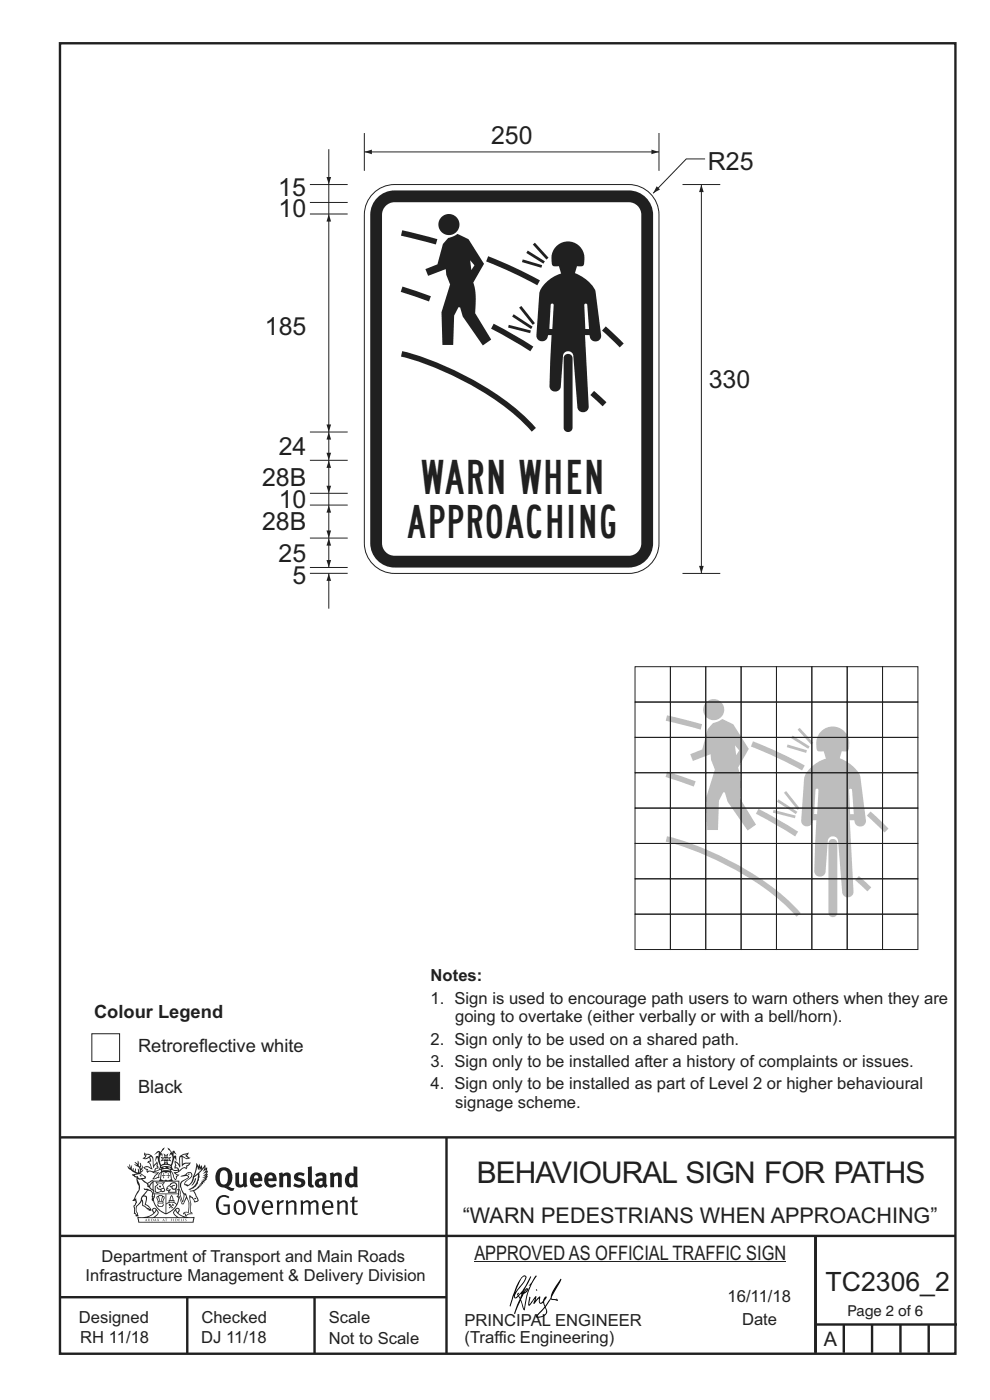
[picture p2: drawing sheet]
<svg xmlns="http://www.w3.org/2000/svg" width="210mm" height="297mm" viewBox="0 0 210 297" stroke-linecap="round" stroke-linejoin="round" font-family="sans-serif">
<g fill="none" stroke="#231f20" stroke-width=".51">
<path d="M12.7 9.2h190v278h-190zM12.7 241.3h190M94.7 241.4v45.8M12.7 275.2h82M12.7 262.2h190.1M39.7 275.2v12M66.7 275.2v12M173 262.1v24.9M173 281h30M179 281v6M185 281v6M191 281v6"/>
<path d="M197 281v6"/>
</g>
<path d="M100.6 267.7h66.2" fill="none" stroke="#231f20" stroke-width=".21"/>
<g fill="#231f20">
<path d="M47 248.4a2.55 2.55 0 0 0 0 2.7l.3 .2a.81 .81 0 0 0 1-1v-.5a1.04 1.04 0 0 0-1.1-1.5zM46.3 248.1a1.82 1.82 0 0 1 2.1-.2 1.82 1.82 0 0 1 .9 1.8 2.29 2.29 0 0 1-.8 2l.7 .3h.5l-.2 .6a2.87 2.87 0 0 1-2-.7 2.12 2.12 0 0 1-1.7-3.1z" fill-rule="evenodd"/>
<path d="M49.9 248.9l.8-.2v2a.46 .46 0 0 0 .3 .6 .46 .46 0 0 0 .6-.3v-2.1l.7-.2v2.4l.2 .5-.5 .3-.3-.3a1.02 1.02 0 0 1-1.2 .3 1.02 1.02 0 0 1-.6-1.1z" fill-rule="evenodd"/>
<path d="M54 249.5l-.1 .5h.9a.49 .49 0 0 0-.2-.6 .49 .49 0 0 0-.6 .1zM53.4 249.1a1.34 1.34 0 0 1 1.6-.2 1.34 1.34 0 0 1 .6 1.5v.2h-1.7a.77 .77 0 0 0 .5 .8 .77 .77 0 0 0 .9-.4l.3 .5a1.59 1.59 0 0 1-2 .2 1.59 1.59 0 0 1-.5-2.1z" fill-rule="evenodd"/>
<path d="M57 249.5l-.1 .5h1a.49 .49 0 0 0-.2-.6 .49 .49 0 0 0-.7 .1zM56.4 249.1a1.34 1.34 0 0 1 1.6-.2 1.34 1.34 0 0 1 .7 1.5v.2h-1.8a.77 .77 0 0 0 .5 .8 .77 .77 0 0 0 .9-.4l.4 .5a1.59 1.59 0 0 1-2.1 .2 1.59 1.59 0 0 1-.5-2.1z" fill-rule="evenodd"/>
<path d="M59.2 248.9l.7-.2 .1 .4a.95 .95 0 0 1 1-.3 .95 .95 0 0 1 .7 .8v2.3h-.8v-2.3a.46 .46 0 0 0-.8 .1v2.2h-.8z" fill-rule="evenodd"/>
<path d="M62.6 249.1a1.75 1.75 0 0 1 2-.1l-.2 .5-.6-.2a.43 .43 0 0 0-.6 .3l.4 .3a1.04 1.04 0 0 1 1.2 1.1 1.04 1.04 0 0 1-1.4 1l-1.2-.4 .3-.6 1 .4 .4-.4a.88 .88 0 0 0-1-.5l-.4-.2-.1-.4z" fill-rule="evenodd"/>
<path d="M65.3 247.6l.8-.2 .1 3.8 .3 .2 .1 .4a.88 .88 0 0 1-1 0 .88 .88 0 0 1-.3-1z" fill-rule="evenodd"/>
<path d="M67.8 250.6a.43 .43 0 0 0-.1 .7 .43 .43 0 0 0 .7-.1v-.7zM66.8 249.1a1.7 1.7 0 0 1 2.4 .1v1.9l.3 .4-.4 .5-.5-.4a1.03 1.03 0 0 1-1.7-.1 1.03 1.03 0 0 1 .8-1.5h.7v-.4a.8 .8 0 0 0-1.2 .1z" fill-rule="evenodd"/>
<path d="M70 248.9l.7-.2 .1 .4a.95 .95 0 0 1 1-.3 .95 .95 0 0 1 .7 .8v2.3h-.8v-2.3a.46 .46 0 0 0-.8 .1v2.2h-.8z" fill-rule="evenodd"/>
<path d="M74.3 249.5a1.48 1.48 0 0 0 0 1.7h.5l.2-.1v-1.5l-.3-.2zM75 247.4l.8 .1 .1 4.4h-.7l-.1-.2a1.26 1.26 0 0 1-1.4 0 1.26 1.26 0 0 1-.5-1.3 1.29 1.29 0 0 1 .4-1.4 1.29 1.29 0 0 1 1.4-.1z" fill-rule="evenodd"/>
<path d="M46.4 253.9a1.72 1.72 0 0 1 2.3 0l-.3 .3a1.24 1.24 0 0 0-1.4-.2 1.24 1.24 0 0 0-.6 1.4 1.49 1.49 0 0 0 1.2 1.9l.7-.1v-1.3h-.8l-.1-.4h1.3v1.9a1.93 1.93 0 0 1-2.2 0 1.93 1.93 0 0 1-.7-2.2l.2-.8z" fill-rule="evenodd"/>
<path d="M50.4 255.1a1.65 1.65 0 0 0 .2 2.2 .99 .99 0 0 0 1-1.4 .78 .78 0 0 0-.4-.8 .78 .78 0 0 0-.8 0zM50 254.9a1.33 1.33 0 0 1 1.6-.1 1.33 1.33 0 0 1 .5 1.4 1.31 1.31 0 0 1-1.3 1.6 1.31 1.31 0 0 1-1.2-1.6v-.6z" fill-rule="evenodd"/>
<path d="M52.5 254.7l.4-.1 .9 2.6 .8-2.5h.5l-1.1 3h-.5z" fill-rule="evenodd"/>
<path d="M56.3 255.2l-.2 .7h1.3a.7 .7 0 0 0-.3-.8 .7 .7 0 0 0-.8 .1zM55.9 255a1.22 1.22 0 0 1 1.5-.2 1.22 1.22 0 0 1 .5 1.5h-1.8a.93 .93 0 0 0 .5 1 .93 .93 0 0 0 1.1-.2l.2 .3a1.43 1.43 0 0 1-1.8 .1 1.43 1.43 0 0 1-.6-1.7z" fill-rule="evenodd"/>
<path d="M58.7 254.7l.4-.1 .1 .5 .4-.4 .6-.1-.2 .5a.66 .66 0 0 0-.8 .7v1.9h-.4z" fill-rule="evenodd"/>
<path d="M60.6 254.7l.4-.1 .1 .5a.94 .94 0 0 1 1-.5 .94 .94 0 0 1 .8 .8v2.3h-.5l-.1-2.5a.81 .81 0 0 0-1.2 .3v2.2h-.4z" fill-rule="evenodd"/>
<path d="M63.7 254.7l.5-.1 .1 .5 .4-.3a.78 .78 0 0 1 1.1 .3 .9 .9 0 0 1 1-.5 .9 .9 0 0 1 .8 .8v2.3h-.5l-.1-2.5a.67 .67 0 0 0-1.1 .3v2.2h-.5v-2.4l-.4-.3-.7 .4v2.3h-.5z" fill-rule="evenodd"/>
<path d="M69 255.2l-.1 .7h1.3a.7 .7 0 0 0-.3-.8 .7 .7 0 0 0-.9 .1zM68.7 255a1.22 1.22 0 0 1 1.5-.2 1.22 1.22 0 0 1 .5 1.5h-1.8a.93 .93 0 0 0 .4 1 .93 .93 0 0 0 1.2-.2l.1 .3a1.44 1.44 0 0 1-1.7 .1 1.44 1.44 0 0 1-.6-1.7z" fill-rule="evenodd"/>
<path d="M71.4 254.7l.5-.1 .1 .5a.94 .94 0 0 1 1-.5 .94 .94 0 0 1 .8 .8v2.3h-.5l-.1-2.5a.81 .81 0 0 0-1.2 .3v2.2h-.4z" fill-rule="evenodd"/>
<path d="M74.7 253.9l.5-.1v.9h.7l-.1 .3h-.6v2.2l.1 .2h.5l.1 .3a.75 .75 0 0 1-1.2-.6v-2.1h-.4v-.3h.4z" fill-rule="evenodd"/>
<path d="M30.8 244.9l1.1 .3-.9 .5h-.4l.6-.5zM31.8 245.4h.2a2.44 2.44 0 0 1 .4 1.9l.1 .5 .7-1-.1 .6 .3 .3a.57 .57 0 0 0-.6 .7l-1-.1-.5 .2 .2-.5-.8-.3 .7-.1 .9 .5 .1-.1-.6-1.3-.2-.2h.5zM30.7 244.4l-.1 .5 .2 .4-.6 .4a1.04 1.04 0 0 0 1.4-.1l.2 .6-.3 .1-.2 .4a.94 .94 0 0 1 .8 1.1l-.2-.1a1.16 1.16 0 0 0-1.5-.1l.3 .4 .4 .2 .1 .5 .2 .1 .1-.2a.94 .94 0 0 1 1.1 .2l.8 .1-1.2 1.2a1.13 1.13 0 0 0 1.2-.2l.4-.1-.1-.4 .5-.8a.83 .83 0 0 0-.6 1.1l-.3-.1-.7 .4 1.1-1.4-.5 .1-.5-.1 1.3-.5-.1-.1-.9 .4v-.3l.2-.2 .3 .1 .1-.3-.2-.4v-.6l-.1-.4-.7 1v-.7a1.42 1.42 0 0 0-1.6-1.8z" fill-rule="evenodd"/>
<path d="M38.5 245.2l.5-.2 .7-.1-.6 .3 .8 .5h-.3zM38.3 245.5l.2-.1 .1 2a1.69 1.69 0 0 1 1.6-.6l-.8 .5 .1 .5a1.1 1.1 0 0 0-1.5 .6l-.1-.5-.2-.2h-.5l.3-.4-.3-.7a1.42 1.42 0 0 1 .8 1.1l.2-.1zM37.1 246.2l.1 1-.2 .3 .1 .4h.5l.1 .2a.96 .96 0 0 1-1.1-.1l-.1 .1a1.06 1.06 0 0 0 1.3 .2v.1a.72 .72 0 0 1-1 .2l.3 .5 .6 .2-.4 .2-.1 .6-.2-.3-.4-1.1-.4-.4 .4 .9a1.54 1.54 0 0 0 .7 1.2l.2-.3a.58 .58 0 0 1 .4-.8l.2-.1h-.3l-.5-.3 .9-.5a.93 .93 0 0 1 1.2-.5v.2l.2-.2 .1-.5a.99 .99 0 0 0 .7-.8l-1.3 .1-.3 .2-.1-1.4 .9 .4 .9-.3h-.4l-.5-.4 .4-.7-.6 .2a1.46 1.46 0 0 0-1.4 2.1v.4l-.2-.4z" fill-rule="evenodd"/>
<path d="M35.6 248.9l.2 .1-.1 .3 .4 .1h-.4v.6l-.1-.6h-.3l.3-.1z" fill-rule="evenodd"/>
<path d="M34.6 248.9l.2 .1v.3l.3 .1h-.3l-.1 .6v-.6h-.4l.4-.1z" fill-rule="evenodd"/>
<path d="M34.3 248.8a.57 .57 0 0 1 .9 .2 .57 .57 0 0 1 .9-.2l.2 1.4h-.2a.57 .57 0 0 1-.9 0 .69 .69 0 0 1-1.1 0zM34.2 248.1l-.3 2.1-.2 .4h3l-.2-.4-.3-2.1h-.2v.2l-.8-.1-.8 .1v-.2z" fill-rule="evenodd"/>
<path d="M34.2 252.4a.3 .3 0 0 0 .6 0 .3 .3 0 0 0-.6 0zM33.3 250.9l.3 .3-.3 .4a.79 .79 0 0 0 0 1.3l.8-.2-.1-.3a.55 .55 0 0 1-.7-.6l.1-.1 .2 .3 .3 .2 .8-.2-.4-.7 .4-.4-.7 .2zM33 250.7l1.1 .2 .9-.2-.4 .6 .4 1.2a.56 .56 0 0 1-.8 .3l-.2 .1a.73 .73 0 0 1-.9 .1 .73 .73 0 0 1-.3-1v-.4l.6-.4z" fill-rule="evenodd"/>
<path d="M35.6 251.8l.7-.4a.58 .58 0 0 1 1-.1 .58 .58 0 0 1-.4 .9l-.3-.3a.43 .43 0 0 1 .6-.4 .57 .57 0 0 0-.8 .2l-.2-.1-.3 .1 .4 .2a.55 .55 0 0 0 .9 .4v.5h-1.3l.3-.4-.1-.1-.6 .1 .2-.3-.2-.1zM35.4 251.8l-.1 .2a.39 .39 0 0 0 .2 .6h.3l-.2 .4h1.9l-.1-.8a.86 .86 0 0 0-.1-1.3 .86 .86 0 0 0-1.3 .4z" fill-rule="evenodd"/>
<path d="M36 254.8h.8v.2h-.8zM36.4 253.8l.2 .8h-.4zM36.4 253.5l-.3 .5-.1 .6h-.2v.4l-.7 .4 .2 .1a1.48 1.48 0 0 1 2.1 .2l.2-.1-.6-.5v-.5h-.2l-.1-.6z" fill-rule="evenodd"/>
<path d="M35.8 255.4l.4 .1 .1 .3 .3-.2-.2-.2a.38 .38 0 0 1 .5 .5l-.2-.2-.3 .2 .3 .2-.3 .3-.1-.4-.4 .4-.1-.2 .4-.3-.1-.1-.2 .1z" fill-rule="evenodd"/>
<path d="M34.5 254h.2v.2l-.2 .6h-.2zM33.6 255.3h.9v.2a.55 .55 0 0 1-.8 .4v-.2l-.2-.1zM33.4 254h.2l.2 .8h-.2zM33.6 255l.8-.1 .1 .2h-.8zM33.8 253.7h.5l-.2 1.1h-.1zM33.3 253.8l-.1 .3 .3 1.1a.48 .48 0 0 0-.1 .6 .48 .48 0 0 0 .5 .2h.5a.49 .49 0 0 0 .2-.8l.3-1.1-.1-.3a1.42 1.42 0 0 0-1.5 0z" fill-rule="evenodd"/>
<path d="M33.7 251.5l.4 .1 .1 .3h-.3z" fill-rule="evenodd"/>
<path d="M41.3 250.1l.3-.2-.2 .8-.6 .8h-.2l.5-.7z" fill-rule="evenodd"/>
<path d="M39.7 249l.3-.2 .5 .2a.88 .88 0 0 1-.6 1.1 1.22 1.22 0 0 0-.8 1.3l.5 .2a.72 .72 0 0 0 .9-.4l.5-.8 .2-.6 .8-.6v.2a2.85 2.85 0 0 1-2 2.9l.1 .1a2.13 2.13 0 0 0 1.9-1.5v-.3a2.01 2.01 0 0 0 .3-1.7l1.1-1.3-.4 1 .7-.5-.7 1 .8-.4-.8 .8 .7-.2-.9 .6 .8-.1-.8 .4h.7l-.8 .3 .3 .2h-.4l.2 .3h-.4l.2 .3h-.4l.1 .2h-.1a2.16 2.16 0 0 1-2 1.1l.1 .2 .4-.1a.76 .76 0 0 1 .7 .8l.5 1.2-.6 .2a1.45 1.45 0 0 0-1.1-1.3l.2 1.8-.1 1.8 .4 .3a1.07 1.07 0 0 0-1.2 .4v-.3l-.5-.2a.87 .87 0 0 1 1.1-.1v-.7a4.4 4.4 0 0 0-.6-3.1l-.1-.3h-.2a2.16 2.16 0 0 1-.7-2.2l.3-.4 1.2-.7a.55 .55 0 0 0-.4-.8zM37.8 252.4a.76 .76 0 0 1 .3 1.1l.6 1.6 .4-1.7 .2 .1a.61 .61 0 0 1-.1 .9l-.3 .8-.2 .1-.7-1.6-.3 .1a1.18 1.18 0 0 0 .1-1.4zM41.8 247.5l.2 .7 .3-.5v.6l.4-.5a1.9 1.9 0 0 1-1.2 1.4l-.3 .3zM38.2 249.6l1.4-.2 .2 .2v.3l-.5 .2a1.26 1.26 0 0 0-.9 1.9l.2 .7a1.84 1.84 0 0 1 .1 2.1l-.4-1.4a.96 .96 0 0 0-.4-1.2l-.4 .2a.78 .78 0 0 1 0 1.3l.1 .3h.4l.4 1.1a.38 .38 0 0 0 .2 .4 .38 .38 0 0 0 .4-.1l.6-1.2a2.94 2.94 0 0 1 .4 2.5l-.1 .4h-.8l-.3 .4v.2l.4-.1 .1 .4 .2 .1a1.02 1.02 0 0 1 1.3-.5v-.4l-.3-.1 .1-1.8-.3-1.3h.1a1.14 1.14 0 0 1 .8 1 .63 .63 0 0 0 .8-.2 .63 .63 0 0 0-.2-.9l-.6-1.2 .9-.6 .2-.4h.3l-.1-.2h.4l-.1-.3h.3l-.1-.3 .5-.1-.2-.2 .6-.4v-.2h-.2l.4-.5h-.3l.3-.5-.4 .1 .4-.5v-.3l-.3 .2 .2-.7-.1-.2-.4 .3v-.8l-.6 .8-.2-.8-.2 .5-.3-.7-.1 .6-.5-.8-.1 1.4-.6 1.8a1.81 1.81 0 0 1-1 1.5l-.6-.2a1.75 1.75 0 0 1 1.1-1.2 .75 .75 0 0 0 .1-1.3 .75 .75 0 0 0-1.2 .4z" fill-rule="evenodd"/>
<path d="M41.2 254.1h.3l.2 .2-.4 .1z" fill-rule="evenodd"/>
<path d="M29.4 258.4h11.6l-.1 .8h-11.4zM31.3 258.2l.5-.1a2.48 2.48 0 0 0 1.4-1.3l.3 .5-.5 .6-.5 .3zM32.5 256.6l.3-.2 .2 .1-.3 .7zM37.2 256.8a2.65 2.65 0 0 0 1.8 1.4h-1.1l-.5-.3-.5-.6zM37.4 256.5l.2-.1 .3 .2-.3 .6zM29.2 258.2l.1 1.2h11.8l.2-1.1-.2-.1a4.1 4.1 0 0 1-3.3-.9l.3-.4-.1-.6a1.06 1.06 0 0 0-1.3 1l.2 .4 .6 .5h-4.7l.3-.1a.84 .84 0 0 0 .6-.8 .84 .84 0 0 0-.5-.8l-.3-.2h-.5l-.1 .6 .3 .4a4.2 4.2 0 0 1-3.4 .9z" fill-rule="evenodd"/>
<path d="M31 258.7l.1 .2h-.2zM31 258.5l-.3 .6 .4-.2 .2 .2z" fill-rule="evenodd"/>
<path d="M31.3 258.6h.3v.4a.25 .25 0 0 0 .2-.1 .25 .25 0 0 0-.1-.3h.1a.29 .29 0 0 1 0 .4 .29 .29 0 0 1-.4 0 .29 .29 0 0 1 0-.4z" fill-rule="evenodd"/>
<path d="M32.2 258.6a.22 .22 0 0 1 .3 .2 .22 .22 0 0 1-.3 .2zM32 258.6l.1 .4a.33 .33 0 0 0 .4 0 .33 .33 0 0 0 0-.4 .33 .33 0 0 0-.5 0z" fill-rule="evenodd"/>
<path d="M32.9 258.7l.1 .2h-.2zM32.9 258.5l-.2 .6 .3-.2 .2 .2z" fill-rule="evenodd"/>
<path d="M33.3 258.6h.2l.1 .1 .2-.1-.2 .2 .2 .3-.3-.3-.1 .3h-.1l.2-.3z" fill-rule="evenodd"/>
<path d="M34.7 258.7l.1 .2h-.2zM34.7 258.5l-.3 .6 .4-.2 .2 .2z" fill-rule="evenodd"/>
<path d="M35 258.5h.5l-.2 .1v.5h-.2l.1-.5z" fill-rule="evenodd"/>
<path d="M36.2 258.6l.3-.1-.1 .1v.2h.1h-.1v.3h-.2z" fill-rule="evenodd"/>
<path d="M36.7 258.6h.2v.5h-.2z" fill-rule="evenodd"/>
<path d="M37.3 258.6a.22 .22 0 0 1 .3 .2 .22 .22 0 0 1-.3 .2zM37.1 258.6v.4a.33 .33 0 0 0 .5 0 .33 .33 0 0 0 0-.4 .33 .33 0 0 0-.5 0z" fill-rule="evenodd"/>
<path d="M37.8 258.6l.4-.1-.2 .1v.2h.1h-.1v.2l.2 .1h-.4z" fill-rule="evenodd"/>
<path d="M38.4 258.6h.2l-.1 .4 .2 .1h-.3z" fill-rule="evenodd"/>
<path d="M38.9 258.6h.2v.5h-.2z" fill-rule="evenodd"/>
<path d="M39.3 258.6h.2h-.1l.2 .3-.2 .2-.1-.1v-.1l.2 .1z" fill-rule="evenodd"/>
<path d="M34.2 247.4a1.51 1.51 0 0 1 2 .2 2.67 2.67 0 0 0-2.1 0zM35.7 247.6l.4 .1 .1 .3-.4-.1zM34.6 247.6h.5l.1 .2h-.4zM34 247.8l.3 .2h-.3zM34.9 246.9l.3-.2 .3 .2zM34.9 245.6l.2 .1v.3h-.2zM35 245.1l.2 .2 .2-.2-.1 .3h-.2zM35.1 246.3h.2l.1 .4-.2-.2-.2 .2zM35.3 245.7l.2-.1v.4h-.2zM34.4 245.7h.3l.1 .3-.4 .1 .2-.2zM35.7 245.7h.3l-.2 .2 .2 .2-.4-.1zM32.7 244.9l1-.5-.1 1-.2-.2-.3 .2-.3 1.1 .5-1 .3 .9a1.84 1.84 0 0 1 .2 1.7l.4 .1a2.48 2.48 0 0 1 2.2 0l.2-.2-.2-.7 .7-1.8 .4 .7-.2-1-.2-.1-.2 .3v-.9l.6 .4-.6-.8-.3 .1-.1 .4-.5-.9-.5-.3 .2 .5 .6 .5-.5 .8 .4-.4a2.06 2.06 0 0 1 0 2.3l-.5-.2-.2-.6 .1-.1 .8 .2-.4-.5 .4-.5-.7 .2-.2-.2 .2-.7-.5 .4-.5-.4 .2 .7-.2 .2-.7-.2 .4 .5-.4 .5 .8-.2 .1 .1-.2 .6-.5 .2a2.02 2.02 0 0 1 0-2.2l.3 .5-.1-.7-.3-.1 .8-1.2-.4 .3-.5 .8-.2-.3a.8 .8 0 0 0-.8 .5z" fill-rule="evenodd"/>
<path d="M29.2 250.1l.3 .1a.61 .61 0 0 1 .8 .4l.3 .2a.8 .8 0 0 1 .6 1l.4 .1 .5 .5a1 1 0 0 1 .5 1.1l-.1 .7v-.5h-.1a.96 .96 0 0 0-.8-1.3l-.2-.2h-.7l-.1-.1-.1 .1 .1 .3h.6l-1.2 1.3-.2 1-.4 .6a1.33 1.33 0 0 0-.5 1.8l.2 .5a1.26 1.26 0 0 1-.5-1.5l-.1-.3a1.56 1.56 0 0 0 .4-1.7l-.3 .2 .2-.5a3.2 3.2 0 0 0 .7-3zM30.4 253.9h.4a2.06 2.06 0 0 1-.1 1.6l.7 .5 .4 .4-.6-.1-.8-.6-.1-.9a.51 .51 0 0 1 .1-.9zM28.6 249.3a1.52 1.52 0 0 1 2.1 .5l-1.1 .2-.2-.1-.1-.4h-.5zM27.5 247v.8l-.3-.4h-.1a3.1 3.1 0 0 0 1.9 1.6l-1 .1 .5 .6 .5 .1 .1 1.1a1.84 1.84 0 0 1-.3 2.5l-.4 .9-.3 .4 .2 .1 .4-.1 .1 .4-.2 .5-.3 .2 .1 1.7h.2l.3 .5 .1 .1 .4-.1-.1-.5a1.3 1.3 0 0 1-.1-1.7l.9-1 .1 1.1 .6 .2 .5 .5 .1-.1 .2 .3h.5a1.85 1.85 0 0 0-1.2-1.4l.1-.3a1.39 1.39 0 0 0 0-1.4l-.5-.1 .5-.5a.66 .66 0 0 1 .9-.4 .66 .66 0 0 1 .3 .9l-.1 .4 .2-.1v.2l-.1 .3 .2 .5 .1-.3a2.24 2.24 0 0 0 .1-2.2 .73 .73 0 0 1-.7-.7 .73 .73 0 0 1 .6-.7v-.2a.94 .94 0 0 0-.9 .8 .48 .48 0 0 1-.1-.6 .48 .48 0 0 1 .5-.2l.5-.3a.51 .51 0 0 0-.8 .2l-.5 .2-1-.8h.6l.2-.5-1.2-.7 .5-.5v-.3l-.5 .4 .1-.2a.69 .69 0 0 0 .2-1v.4l-.2 .3v-1.1l-.3-.2 .1 .6-.1 .2-.4-1.3v.7l-.6-.4 .5 .7-.6-.2 .3 .3a1 1 0 0 1 .7 1.4l-.2-.8v.9l-.5-.2v-.8l-.2 .7-.2-.1-.1-.6-.2 .4-.2-.2 .1-.7-.2 .5z" fill-rule="evenodd"/>
<path d="M29.6 249.4l.2-.1 .3 .2z" fill-rule="evenodd"/>
<path d="M32.4 250.5h5.6v2l-.2-.1v-1.7h-5.2v2.5h5.2v-.8l.1 .2-.1 1.1v-.3h-2.5v4a4.1 4.1 0 0 0 2.6-3.6l.1-.1a4 4 0 0 1-2.8 3.9 4.2 4.2 0 0 1-2.8-4.7l.1 1.2 .1-.1a3.8 3.8 0 0 0 2.5 3.4v-4h-2.5l-.2-.9z" fill-rule="evenodd"/>
<circle cx="40" cy="249.1" r=".17"/>
</g>
<g fill="#000001">
<path d="M111.6 273.7l.2-.2-.5 .7zM110.4 274.5l.3 .1-.3 .7-.3-.4zM110.9 270.9l.5-.1a9.3 9.3 0 0 1-2 3.2l-.1 .2 1-2.5zM110.6 271a14.7 14.7 0 0 0-2.2 4.9l-.3 1.2 .1 .1 .8-2.4a.42 .42 0 0 0 .2 .7 .42 .42 0 0 0 .6-.3l.2-.2 .2 .6-1.1 3.1h.2l1.1-2.8 .6 1.9 .2 .2 .2-.5a13.5 13.5 0 0 1 2-6.2l.5-.5-.2-.2-1.6 2.1 .4-.1a14.9 14.9 0 0 0-1.3 5.1l-.4-1.2a1.39 1.39 0 0 1 .2-1.8l.1-.2a.92 .92 0 0 0 .8-1.2 .75 .75 0 0 0-.7 .7l-.2 .2 1.6-3.4h-.1l-.4 .7a10.5 10.5 0 0 1-2.2 3.2l.2-.4a.32 .32 0 0 0-.4 .2 .32 .32 0 0 0 .1 .4l-.5 .4a3.2 3.2 0 0 1 1.1-2.3l.5-.6a2.49 2.49 0 0 0 .7-1.6l-.3-.2z" fill-rule="evenodd"/>
<path d="M115.6 277.5a1.15 1.15 0 0 1 .1 1.3 1.15 1.15 0 0 1-1.2 .5h-.5zM112.3 275.1l-.3 1.7 .3 .2 1.2-1.5-.3 1.1 1.1-1.2a.94 .94 0 0 0 .4 1.2l.5-.3 .3 .9-1.2 1.3a.98 .98 0 0 0-.5 1 1.9 1.9 0 0 0 2.3-1.3l-.1-.3a1.02 1.02 0 0 1 .3-1.4l.5-.9 1.5 .3-.2-.5v.3l-1.1-.2v-.2l2-3.6 .1-.3-.1-.1-1.8 2.7a6.6 6.6 0 0 1-1.5 3l-.2-.2a1.01 1.01 0 0 1 .4-1.4l.1-.2-.3-.2-.3 .5-.2 .5-.5 .4-.2-.4 .1-.9-.2-.1-.8 .9 .2-.9h-.1l-1.4 1.7 .2-1.4v-.1z" fill-rule="evenodd"/>
<path d="M113.7 273.5l.3 .3h-.3z" fill-rule="evenodd"/>
</g>
<path d="M19.5 227.5h5.9v5.9h-5.9z" fill-rule="evenodd" fill="#231f20" stroke="#231f20" stroke-width=".21"/>
<path d="M19.5 219.3h5.9v5.9h-5.9z" fill-rule="evenodd" fill="#fff" stroke="#231f20" stroke-width=".21"/>
<path d="M79.5 40.7a6.4 6.4 0 0 1 4.2-1.6h49.7a6.4 6.4 0 0 1 6.4 6.5v69.6a6.4 6.4 0 0 1-6.4 6.4h-49.7a6.4 6.4 0 0 1-6.4-6.4v-69.6a6.4 6.4 0 0 1 2.2-4.9z" fill="none" stroke="#231f20" stroke-width=".21"/>
<path d="M80.4 41.6a5.1 5.1 0 0 1 3.3-1.2h49.7a5.2 5.2 0 0 1 5.1 5.2v69.6a5.2 5.2 0 0 1-5.1 5.2h-49.7a5.2 5.2 0 0 1-5.2-5.2v-69.6a5.1 5.1 0 0 1 1.9-4z" fill-rule="evenodd" fill="#231f20"/>
<path d="M82 43.5l1.1-.5 .6-.1h49.7a2.67 2.67 0 0 1 2.6 2.7v69.6a2.67 2.67 0 0 1-2.6 2.7h-49.7a2.67 2.67 0 0 1-2.7-2.7v-69.6a2.66 2.66 0 0 1 1-2.1z" fill-rule="evenodd" fill="#fff"/>
<path d="M69.7 107.1v7" fill="none" stroke="#231f20" stroke-width=".21"/>
<g fill="#231f20">
<path d="M69.7 107.2l.5 1.5h-.9z"/>
<path d="M69.3 112.5h.9l-.5 1.6z"/>
</g>
<path d="M65.7 114.1h8.1M65.7 107.2h8.1M69.7 114.1v6.3M65.7 120.4h8.1M65.7 121.6h8.1" fill="none" stroke="#231f20" stroke-width=".21"/>
<g fill="#231f20">
<path d="M69.7 114.2l.5 1.5h-.9z"/>
<path d="M69.3 118.8h.9l-.5 1.6z"/>
</g>
<path d="M69.7 121.6v7.5" fill="none" stroke="#231f20" stroke-width=".21"/>
<path d="M69.7 121.7l.5 1.5h-.9z" fill="#231f20"/>
<path d="M69.7 45.4v46.2" fill="none" stroke="#231f20" stroke-width=".21"/>
<g fill="#231f20">
<path d="M69.7 45.4l.5 1.6h-.9z"/>
<path d="M69.3 90h.9l-.5 1.6z"/>
</g>
<path d="M65.7 39.1h8.1M69.7 31.6v7.5M65.7 45.4h8.1M65.7 42.9h8.1M69.7 42.9v2.5" fill="none" stroke="#231f20" stroke-width=".21"/>
<path d="M69.3 37.5h.9l-.5 1.6z" fill="#231f20"/>
<path d="M69.7 39.1v3.8M65.7 97.6h8.1M65.7 91.6h8.1M69.7 91.6v6M65.7 104.7h8.1M69.7 104.6v2.5" fill="none" stroke="#231f20" stroke-width=".21"/>
<g fill="#231f20">
<path d="M69.7 91.7l.5 1.5h-.9z"/>
<path d="M69.3 96h.9l-.5 1.6z"/>
</g>
<path d="M69.7 97.7v6.9" fill="none" stroke="#231f20" stroke-width=".21"/>
<g fill="#231f20">
<path d="M69.7 97.7l.5 1.6h-.9z"/>
<path d="M69.3 103h.9l-.5 1.6z"/>
</g>
<path d="M149.6 33.7h-4l-7.1 7.3" fill="none" stroke="#231f20" stroke-width=".21"/>
<path d="M139.3 39.5l.7 .7-1.4 .8z" fill="#231f20"/>
<path d="M77.3 32.2h62.5" fill="none" stroke="#231f20" stroke-width=".21"/>
<g fill="#231f20">
<path d="M138.2 31.7l1.6 .5-1.6 .5z"/>
<path d="M77.3 32.2l1.6-.5v1z"/>
</g>
<path d="M77.3 28.2v8M139.8 28.2v8M148.8 39.1v82.5" fill="none" stroke="#231f20" stroke-width=".21"/>
<g fill="#231f20">
<path d="M148.8 39.2l.5 1.5h-1z"/>
<path d="M148.3 120h1l-.5 1.6z"/>
</g>
<path d="M144.8 39.2h8M144.8 121.6h8" fill="none" stroke="#231f20" stroke-width=".21"/>
<path d="M85.2 49.4l7.4 1.9M103.3 54.9l6.1 2.6 4.9 2.5M85.2 75.1a64.8 64.8 0 0 1 25.2 13.2l2.8 2.9M85.2 61.4l6 2M104.4 69.2l4.3 2.3 4.1 2.5M128.1 69.7l3.8 3.6M125.6 83.4l2.6 2.4" fill="none" stroke="#231f20" stroke-width="1.2" stroke-linecap="butt"/>
<g fill="#231f20">
<path d="M118.1 52.2a3.6 3.6 0 0 1 4.5-.3 3.6 3.6 0 0 1 1.1 4.4l-.2 .2h-1.1l-.4 1.4a7.3 7.3 0 0 1 4.3 3.9l1.2 9.4a1.24 1.24 0 0 1-1.3 1.2 1.24 1.24 0 0 1-1.2-1.3h-.9l.8 15.1a1.21 1.21 0 0 1-1.2 1.2 1.21 1.21 0 0 1-1.2-1.1l-.9-10.8a1.1 1.1 0 0 0-1.1-1 1.1 1.1 0 0 0-1.1 1.1l-.4 6.3a1.21 1.21 0 0 1-1.2 1.2 1.21 1.21 0 0 1-1.2-1.1l.4-10.9h-.7a1.25 1.25 0 0 1-1.4 1.3 1.25 1.25 0 0 1-1.1-1.5l.6-8.6a6.6 6.6 0 0 1 4.7-4.3l-.5-1.5h-1.1l-.3-.2a4 4 0 0 1 .9-4.1zM124.1 64.5l.3-.1 .2 .3 .3 5.1h-.7l-.3-5.1zM116.9 64.5l.3-.1 .2 .3-.2 5.1h-.7z" fill-rule="evenodd"/>
<path d="M119.8 75.3l.7-.2a.91 .91 0 0 1 1 .9v14.8a.95 .95 0 0 1-1 .9 .95 .95 0 0 1-.9-.9v-14.8z" fill-rule="evenodd"/>
<path d="M93 47.6a2.25 2.25 0 0 1 4.5 0 2.25 2.25 0 0 1-4.5 0zM95.1 50.5l-1.1 1.3-1.2 4.3-2.6 1 .6 1.4 3.8-1.4 .1 1.2 .8 2-1.9 5.9 .2 7h2.3l.2-6.2 1-1.8h.3l.6 2 4.2 6.1 1.8-1.3-3.4-5.6 .1-3.8-.5-2.7 2.3-3.9-3.3-5.3-2.4-1.1-.8 .5zM99.7 55.2l.3 2.1 .6-1z" fill-rule="evenodd"/>
</g>
<path d="M110.8 55.3l4.1 1.2M111.8 53.4l3.6 2.3M113.2 51.7l2.9 3.2M107.8 69.2l4.7 1.2M108.8 66.9l4 2.7M110.4 65.1l2.8 3.6" fill="none" stroke="#231f20" stroke-width=".59"/>
<path d="M141.4 152.3l7.4 1.9M159.5 157.8l6.1 2.7 4.8 2.4M141.4 178a64.7 64.7 0 0 1 25.1 13.2l2.9 2.9M141.4 164.3l6 2M160.6 172.1l4.3 2.3 4.1 2.5M184.3 172.6l3.8 3.6M181.8 186.3l2.6 2.4" fill="none" stroke="#bbbdc0" stroke-width="1.2" stroke-linecap="butt"/>
<g fill="#bbbdc0">
<path d="M174.2 155.1a3.6 3.6 0 0 1 4.6-.2 3.6 3.6 0 0 1 1.1 4.3l-.3 .2h-1l-.5 1.4a9.4 9.4 0 0 1 4.1 3.2l.3 .7 1.2 9.4a1.24 1.24 0 0 1-1.3 1.2 1.24 1.24 0 0 1-1.2-1.3h-.9l.7 15.1a1.21 1.21 0 0 1-1.1 1.3 1.21 1.21 0 0 1-1.3-1.2l-.8-10.8a1.1 1.1 0 0 0-1.1-1 1.1 1.1 0 0 0-1.1 1.1l-.5 6.3a1.21 1.21 0 0 1-1.1 1.2 1.21 1.21 0 0 1-1.3-1.1l.5-10.9h-.8a1.25 1.25 0 0 1-1.3 1.3 1.25 1.25 0 0 1-1.1-1.5l.6-8.6a6.6 6.6 0 0 1 4.6-4.3l-.5-1.5h-1.1l-.2-.2a4 4 0 0 1 .8-4.1zM180.2 167.4h.4l.1 .2 .4 5.1h-.8l-.2-5.1zM173 167.4l.3-.1 .3 .3-.3 5.1h-.6z" fill-rule="evenodd"/>
<path d="M176 178.3l.6-.3a.91 .91 0 0 1 1 .9v14.8a.95 .95 0 0 1-.9 .9 .95 .95 0 0 1-1-.9v-14.8z" fill-rule="evenodd"/>
<path d="M149.2 150.5a2.23 2.23 0 0 1 4.4 0 2.23 2.23 0 0 1-4.4 0zM151.2 153.4l-1.1 1.3-1.1 4.3-2.6 1 .6 1.4 3.7-1.4 .1 1.2 .8 2.1-1.8 5.8 .2 7h2.3l.2-6.2 .9-1.8h.4l.5 2 4.3 6.1 1.8-1.3-3.4-5.5 .1-3.8-.5-2.7 2.2-4-3.3-5.2-2.3-1.2-.9 .5zM155.9 158.1l.3 2.1 .6-1z" fill-rule="evenodd"/>
</g>
<path d="M167 158.2l4.1 1.2M168 156.3l3.6 2.3M169.4 154.6l2.9 3.2M164 172.1l4.7 1.2M165 169.8l4 2.7M166.5 168l2.9 3.6" fill="none" stroke="#bbbdc0" stroke-width=".59"/>
<g fill="none" stroke="#231f20" stroke-width=".21">
<path d="M134.7 141.4h7.5v7.5h-7.5zM134.7 148.9h7.5v7.5h-7.5zM134.7 156.4h7.5v7.5h-7.5zM142.2 141.4h7.5v7.5h-7.5zM142.2 148.9h7.5v7.5h-7.5zM142.2 156.4h7.5v7.5h-7.5zM149.7 141.4h7.5v7.5h-7.5zM149.7 148.9h7.5v7.5h-7.5zM149.7 156.4h7.5v7.5h-7.5zM157.2 141.4h7.5v7.5h-7.5zM157.2 148.9h7.5v7.5h-7.5zM157.2 156.4h7.5v7.5h-7.5z"/>
<path d="M164.7 141.4h7.5v7.5h-7.5zM164.7 148.9h7.5v7.5h-7.5zM164.7 156.4h7.5v7.5h-7.5zM172.2 141.4h7.5v7.5h-7.5zM172.2 148.9h7.5v7.5h-7.5zM172.2 156.4h7.5v7.5h-7.5zM179.7 141.4h7.5v7.5h-7.5zM179.7 148.9h7.5v7.5h-7.5zM179.7 156.4h7.5v7.5h-7.5zM187.2 141.4h7.5v7.5h-7.5zM187.2 148.9h7.5v7.5h-7.5zM187.2 156.4h7.5v7.5h-7.5z"/>
<path d="M134.7 163.9h7.5v7.5h-7.5zM134.7 178.9h7.5v7.5h-7.5zM134.7 171.4h7.5v7.5h-7.5zM142.2 163.9h7.5v7.5h-7.5zM142.2 178.9h7.5v7.5h-7.5zM142.2 171.4h7.5v7.5h-7.5zM149.7 163.9h7.5v7.5h-7.5zM149.7 178.9h7.5v7.5h-7.5zM149.7 171.4h7.5v7.5h-7.5zM157.2 163.9h7.5v7.5h-7.5zM157.2 178.9h7.5v7.5h-7.5zM157.2 171.4h7.5v7.5h-7.5z"/>
<path d="M164.7 163.9h7.5v7.5h-7.5zM164.7 178.9h7.5v7.5h-7.5zM164.7 171.4h7.5v7.5h-7.5zM172.2 163.9h7.5v7.5h-7.5zM172.2 178.9h7.5v7.5h-7.5zM172.2 171.4h7.5v7.5h-7.5zM179.7 163.9h7.5v7.5h-7.5zM179.7 178.9h7.5v7.5h-7.5zM179.7 171.4h7.5v7.5h-7.5zM187.2 163.9h7.5v7.5h-7.5zM187.2 178.9h7.5v7.5h-7.5zM187.2 171.4h7.5v7.5h-7.5z"/>
<path d="M134.7 193.9h7.5v7.5h-7.5zM134.7 186.4h7.5v7.5h-7.5zM142.2 193.9h7.5v7.5h-7.5zM142.2 186.4h7.5v7.5h-7.5zM149.7 193.9h7.5v7.5h-7.5zM149.7 186.4h7.5v7.5h-7.5zM157.2 193.9h7.5v7.5h-7.5zM157.2 186.4h7.5v7.5h-7.5zM164.7 193.9h7.5v7.5h-7.5zM164.7 186.4h7.5v7.5h-7.5zM172.2 193.9h7.5v7.5h-7.5zM172.2 186.4h7.5v7.5h-7.5z"/>
<path d="M179.7 193.9h7.5v7.5h-7.5zM179.7 186.4h7.5v7.5h-7.5zM187.2 193.9h7.5v7.5h-7.5zM187.2 186.4h7.5v7.5h-7.5z"/>
</g>
<text font-size="10.1" fill="#231f20" x="89.2" y="104.8">WARN WHEN</text>
<text font-size="9.7" fill="#231f20" x="86.3" y="114.2">APPROACHING</text>
<text font-size="6.3" fill="#231f20" x="101.1" y="251">BEHAVIOURAL SIGN FOR PATHS</text>
<text font-size="5.6" fill="#231f20" x="175.1" y="274">TC2306_2</text>
<g font-size="5.3" fill="#231f20">
<text x="104.2" y="30.6">250</text>
<text x="59" y="41.6">15</text>
<text x="150.2" y="36">R25</text>
<text x="59.1" y="46">10</text>
<text x="56.2" y="71.1">185</text>
<text x="150.3" y="82.3">330</text>
<text x="59.1" y="96.6">24</text>
<text x="55.6" y="103">28B</text>
<text x="59.1" y="107.8">10</text>
<text x="55.6" y="112.5">28B</text>
<text x="59.1" y="119.1">25</text>
<text x="62" y="124">5</text>
</g>
<text font-size="4.6" fill="#231f20" x="98.2" y="259.4">“WARN PEDESTRIANS WHEN APPROACHING”</text>
<g font-size="4.2" fill="#231f20">
<text x="100.6" y="267.2">APPROVED AS OFFICIAL TRAFFIC SIGN</text>
<text x="174.7" y="285.6">A</text>
</g>
<g font-size="3.9" fill="#231f20">
<text x="20" y="216">Colour Legend</text>
<text x="29.3" y="223.3">Retroreflective white</text>
<text x="29.3" y="231.8">Black</text>
</g>
<g font-size="3.5" fill="#231f20">
<text x="91.4" y="208.2">Notes:</text>
<text x="91.4" y="212.9">1. Sign is used to encourage path users to warn others when they are</text>
<text x="91.4" y="221.6">2. Sign only to be used on a shared path.</text>
<text x="96.5" y="216.9">going to overtake (either verbally or with a bell/horn).</text>
<text x="91.4" y="226.3">3. Sign only to be installed after a history of complaints or issues.</text>
<text x="91.4" y="231.1">4. Sign only to be installed as part of Level 2 or higher behavioural</text>
<text x="96.5" y="235">signage scheme.</text>
<text x="21.6" y="267.8">Department of Transport and Main Roads</text>
<text x="18.2" y="271.8">Infrastructure Management &amp; Delivery Division</text>
<text x="16.7" y="280.6">Designed</text>
<text x="42.7" y="280.6">Checked</text>
<text x="69.7" y="280.6">Scale</text>
<text x="98.5" y="281.3">PRINCIPAL ENGINEER</text>
<text x="154.3" y="276.2">16/11/18</text>
<text x="157.4" y="281.2">Date</text>
<text x="17" y="284.8">RH 11/18</text>
<text x="42.7" y="284.8">DJ 11/18</text>
<text x="69.7" y="285.2">Not to Scale</text>
<text x="98.5" y="284.8">(Traffic Engineering)</text>
</g>
<text font-size="3.2" fill="#231f20" x="179.8" y="279.2">Page 2 of 6</text>
</svg>
